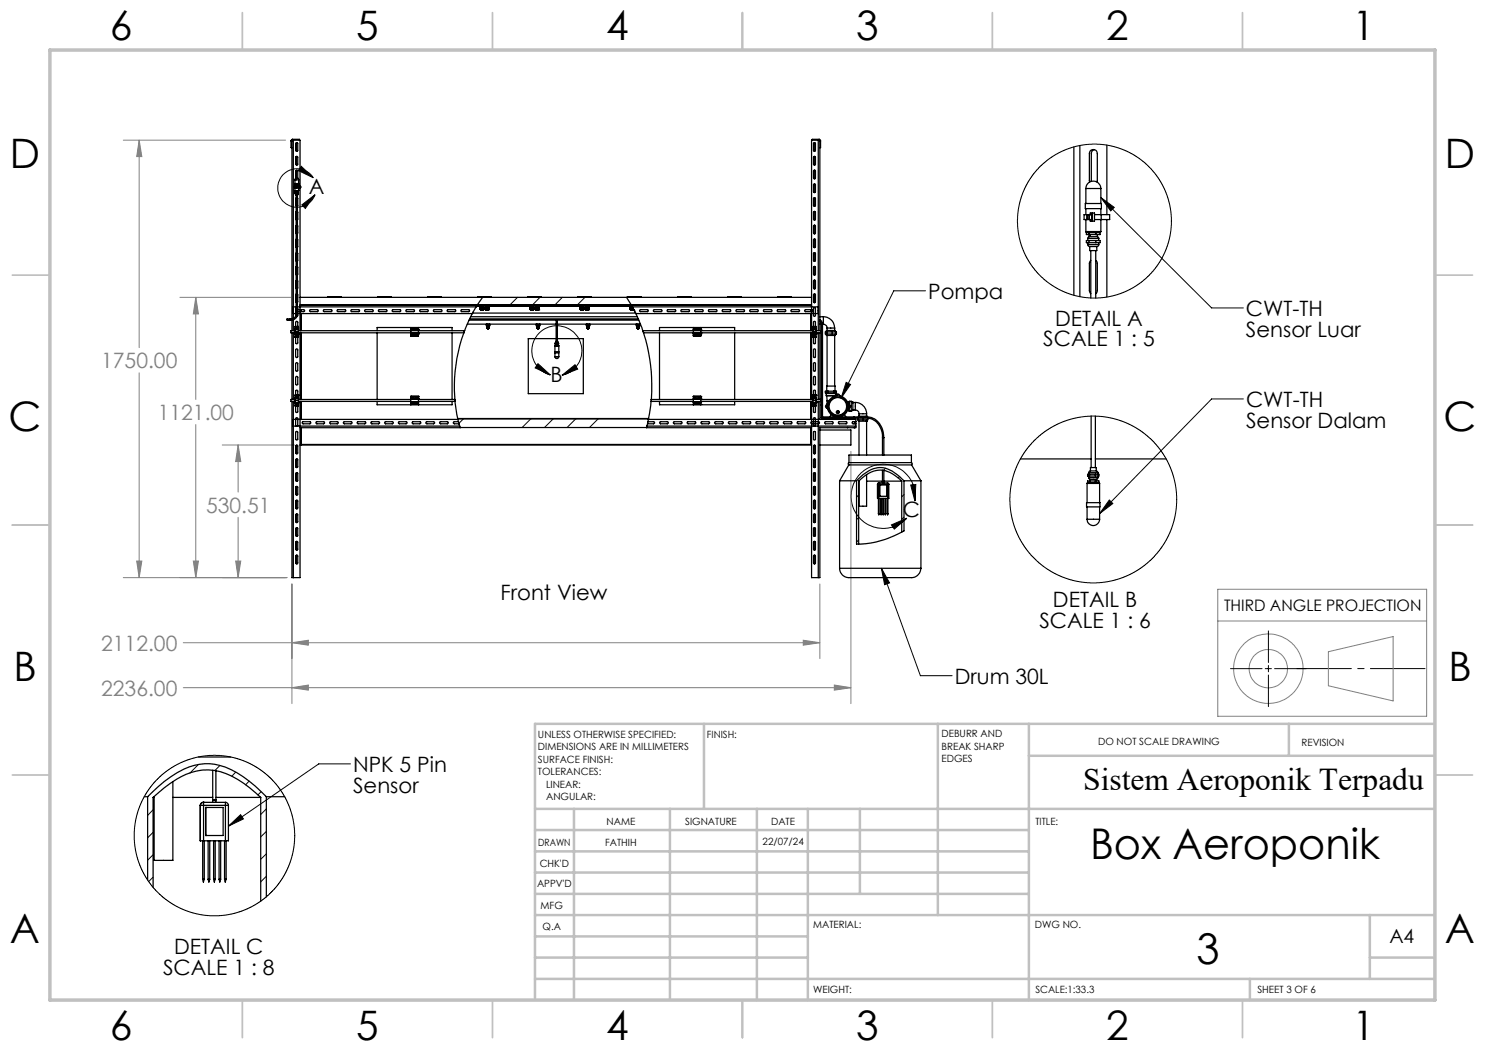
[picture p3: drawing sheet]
<svg xmlns="http://www.w3.org/2000/svg" width="297mm" height="210mm" viewBox="0 0 297 210" stroke-linecap="round" stroke-linejoin="round" font-family="sans-serif">
<g fill="none" stroke="#000" stroke-width=".2">
<path d="M60.3 33.3l2.4 2.3-3-1.5zM62.7 35.6a3.9 3.9 0 0 0-6-.7 3.9 3.9 0 0 0 .6 5.9 3.9 3.9 0 0 0 5.7-1.9M220.2 39.5l2.6 2-.7 .7zM220.2 39.5l22.1 22.1h6.4M60.4 41l2.6-2.1-1.9 2.8zM185.1 58.2h-6.3l-10.6 21.4M107.6 72.7l2.5 2.3-3.1-1.4zM110.1 75a5 5 0 0 1-2.8-7.8 5 5 0 0 1 8.3 .2 5 5 0 0 1-3.2 7.7M112.4 75.1l2.6-2.2 .5 .9zM169.2 76.5l.9 .4-1.9 2.7zM248.7 79.8h-6.4l-22.4 22.9M182.1 97l1.1-.1-.2 3.3z"/>
<path d="M176.3 113.7l7.8 21.4h6.3M176.3 113.7l1.6 2.9-1 .3zM178.3 105l3.1-1.4-2.5 2.2zM183 100.2a6.4 6.4 0 0 0-7.5-7.2 6.4 6.4 0 0 0-4.5 9.4 6.4 6.4 0 0 0 10.4 1.2M221.9 100l.7 .7-2.7 2zM246.1 133.7h6.3M253 133.7h1.3M253.7 126.2v6.3M253.7 133.1v1.3M253.7 135v6.3M254.9 133.7h6.3M70.1 152.8h-6.4l-18 12.4"/>
<path d="M45.7 165.2l2.4-2.3 .6 .9z"/>
</g>
<g fill="none" stroke="#808080" stroke-width=".2">
<path d="M24.7 28h32.4M27.8 28l.6 3.3h-1.1zM27.8 28v41.5M36 59.5h22.1M39.2 59.5l.5 3.3h-1zM39.2 59.5v20.4M27.8 74.6v40.9M39.2 84.9v30.6M44.4 89h14.5M47.6 89l.6 3.3h-1.1zM47.6 89v9.4M170.2 90.3v50.4"/>
<path d="M24.7 115.5h32.7M27.3 112.2h1.1l-.6 3.3zM38.7 112.2h1l-.5 3.3zM47.1 112.2h1.1l-.6 3.3zM47.6 103.5v12M58.4 116.8v23.9M164 116.8v14.9M243.6 117.9h41.7v25.4h-41.7zM36.7 137.5h133.5M36.7 128.5h127.3M58.4 137.5l3.3-.5v1zM58.4 128.5l3.3-.5v1z"/>
<path d="M160.7 128l3.3 .5-3.3 .5zM166.9 137l3.3 .5-3.3 .5zM243.6 124.2h41.7M265.7 130.3l12.9-3v12.9l-12.9-3z"/>
<circle cx="253.7" cy="133.7" r="3.8"/>
<circle cx="253.7" cy="133.7" r="6.9"/>
</g>
<path d="M285 133.7h-25.6" fill="none" stroke="#000" stroke-width=".2" stroke-dasharray="15.2 1.3 1.3 1.3" stroke-dashoffset="4.3"/>
<g fill="none" stroke="#c0c0c0" stroke-width=".35">
<path d="M48.5 2.5v7.5M98.5 2.5v7.5M148.5 2.5v7.5M198.5 2.5v7.5M248.5 2.5v7.5M2.5 55h7.5M287 55h7.5M2.5 105h7.5M287 105h7.5M2.5 155h7.5M287 155h7.5M48.5 200v7.5"/>
<path d="M98.5 200v7.5M148.5 200v7.5M198.5 200v7.5M248.5 200v7.5"/>
</g>
<g fill="none" stroke="#c0c0c0" stroke-width=".5">
<path d="M140.8 144.8v17M187.6 144.8v38.2M205.8 144.8v55.2M205.8 151.2h81.2M257.8 144.8v6.4M287 144.8h-180v55.2M107 161.8h180M107 178.8h98.8M107 174.5h98.8M107 170.3h98.8M107 166h98.8M114.8 161.8v38.2"/>
<path d="M134 161.8v38.2M151.4 161.8v38.2M161.6 161.8v38.2M172 161.8v17M107 195.8h180M107 191.5h54.6M107 187.3h54.6M107 183h180M250 195.8v4.2M274 191.5h13M274 183v12.8"/>
</g>
<path d="M10 10h277v190h-277z" fill="none" stroke="#c0c0c0" stroke-width=".7"/>
<g fill="#000">
<path d="M60.3 33.3l2.4 2.3-3-1.5zM60.4 41l2.6-2.1-1.9 2.8zM112.4 75.1l2.6-2.2 .5 .9zM107.6 72.7l2.5 2.3-3.1-1.4zM182.1 97l1.1-.1-.2 3.3zM178.3 105l3.1-1.4-2.5 2.2zM220.2 39.5l2.6 2-.7 .7zM221.9 100l.7 .7-2.7 2zM45.7 165.2l2.4-2.3 .6 .9z"/>
<path d="M169.2 76.5l.9 .4-1.9 2.7zM176.3 113.7l1.6 2.9-1 .3z"/>
</g>
<path d="M166.9 137l3.3 .5-3.3 .5zM58.4 137.5l3.3-.5v1zM58.4 128.5l3.3-.5v1zM160.7 128l3.3 .5-3.3 .5zM27.3 112.2h1.1l-.6 3.3zM27.8 28l.6 3.3h-1.1zM47.1 112.2h1.1l-.6 3.3zM47.6 89l.6 3.3h-1.1zM38.7 112.2h1l-.5 3.3zM39.2 59.5l.5 3.3h-1z" fill="#808080"/>
<g fill="none" stroke="#000" stroke-width=".2">
<path d="M103.5 59.5l-1.5 1.5M108 59.5l-1.5 1.5M112.5 59.5l-1.5 1.5M117 59.5l-1.5 1.5M92.7 83.8l-.9 .9M106.2 83.8l-1.8 1.7M110.6 83.8l-1.7 1.7M115.1 83.8l-1.7 1.7M119.6 83.8l-1.7 1.7M171.7 99l-.4 .4M177.1 93.7l-.4 .4M179.9 95.3l-.3 .3"/>
<path d="M180.8 98.9l-.5 .5M171.7 103.5l-.4 .4M171.7 108l-.4 .4M180.8 103.4l-.5 .4M39.7 152.9l-1.7 1.7M44 153.1l-1 1M47.1 154.4l-.7 .8M49.8 156.2l-.7 .8M52.2 158.4l-.6 .6M30.6 162l-1.1 1.1M30.6 166.5l-1.1 1.1M30.6 170.9l-1.1 1.1"/>
<path d="M30.6 175.4l-.9 .9M53.3 161.8l-1.2 1.1M53.3 166.3l-1.2 1.1M53.3 170.8l-1.2 1.1M53.3 175.3l-1.2 1.1"/>
<circle cx="218.9" cy="44.2" r="15.4"/>
<circle cx="218.7" cy="99.9" r="16.7"/>
<circle cx="42.9" cy="167.1" r="16.1"/>
</g>
<g fill="none" stroke="#000" stroke-width=".25">
<path d="M58.2 28.2v1.3h.2M58.2 28.2h.2M58.4 28.2v35.5M58.5 27.9l-.3 .3M58.5 27.9h1.4v.1M58.5 27.9v.1M58.7 28h-.3v.2M58.7 28v35.7M58.7 28h1.3v9.3M59 36l.1-.3 .2-.1 .4 .4M59 38.1h.1M59 36h.7"/>
<path d="M59 38.1h.7M59 36v.7M59 37v1.3h.7v-.1M59 38.6h.7v.1h-.7zM59 38.2h.1M59.1 38.8l.1 .1M59.1 38.8h.5M59.1 38.5h.5M59.1 38.5v.1M59.1 38.7v.1M59.1 37.3v.2M59.1 38.4v.1"/>
<path d="M59.1 38.2h.1M59.1 38.4h.4M59.1 38.3h.1M59.1 38.2v.2M59.1 38.6v.1M59.2 38.2h.3M59.2 38.9h.3M59.2 38.9v.2h.3M59.2 35.7l-.1-1.5 .2-.2 .2 .2v1.5M59.2 37.3v.2M59.2 37.3l.2-.1v.4l-.2-.1M59.2 37.5h.1"/>
<path d="M59.2 37.3h.1M59.2 39.6l-.1 .1 .1 1.5M59.2 28.6l.3 .1v1.4l-.1 .2-.3-.2zM59.2 31.3l.3 .1v1.5l-.1 .1-.3-.2zM59.2 39.1v23.8M59.3 37.3h-.4v.2h.4M59.3 37.3v.2M59.3 37.2v.4M59.4 37.3h.7v.2h-.7M59.4 34l-.2 .2v1.4M59.4 28.5l-.2 .2v1.4l.2 .2M59.4 31.3l-.2 .1v1.5l.2 .1"/>
<path d="M59.5 39.6v1.6M59.5 38.2v.1M59.5 38.6v.1M59.5 38.2h.2M59.5 38.9v24M59.5 38.4l.1 .1M59.5 38.3v.1M59.6 38.8l-.1 .1M59.6 38.5v.1M59.6 38.7v.1M59.7 38.1v.1M59.7 36.7h-.8v.3h.8"/>
<path d="M59.7 36v2.1M60 37.5v28.6M162.7 39.6h.4v1.5l-.2 .2-.2-.2zM162.7 36.9l.2-.1 .2 .1v1.5l-.2 .1-.2-.1zM162.8 34.1l.3 .1v1.4l-.2 .2-.2-.2zM162.8 28.6l.3 .1v1.4l-.2 .2-.2-.2zM162.8 31.3l.3 .1v1.5l-.2 .1-.2-.1zM162.9 39.5l-.1 .1v1.5l.1 .2M162.9 36.8l-.1 .1v1.5l.1 .1M162.9 34l-.1 .2v1.4l.1 .2M162.9 28.5l-.1 .2v1.4l.1 .2M162.9 31.3l-.1 .1v1.5l.1 .1"/>
<path d="M163.7 28h.2l.1 .2M163.7 28v38.1M163.7 28h-1.4v38.1M163.8 27.9l.3 .3M163.8 27.9h-1.3v.1M163.8 27.9v.1M164 28.2v37.9M164 28.2h.1M164.1 28.2v1.3h-.1M214.8 29.4v29.6M216 29.1v30.2M217.2 37.7a1.5 1.5 0 0 1 1.5-1.5 1.5 1.5 0 0 1 1.5 1.5"/>
<path d="M217.2 37.7h3M217.2 37.7v3M217.9 36.4v-5.7a.79 .79 0 0 1 .8-.8 .79 .79 0 0 1 .8 .8l-.1 5.7M218.9 29.9h-.1a.76 .76 0 0 0-.5 .8v5.6M220.2 37.7v3M221.4 29v13.9M59.2 58.8l-.1 .2 .1 1.5M59.2 56.1l-.1 .1 .1 1.5M59.2 53.3l-.1 .2 .1 1.5M59.2 50.6l-.1 .1 .1 1.5M59.2 47.8l-.1 .2 .1 1.5M59.2 45.1l-.1 .1 .1 1.5"/>
<path d="M59.2 42.3l-.1 .2 .1 1.5M59.5 58.8v1.7M59.5 56.1v1.6M59.5 53.3v1.7M59.5 50.6v1.6M59.5 47.8v1.7M59.5 45.1v1.6M59.5 42.3v1.7M59.5 59.5h.1M60 59.5h102.3M65.6 59.4l.1 .1M65.6 59.4h2.6"/>
<path d="M68.2 59.4v.1M75.6 59.4v.1M75.6 59.4h2.6M78.2 59.4v.1M85.6 59.4l.1 .1M85.6 59.4h2.6M88.2 59.4v.1M95.6 59.4v.1M95.6 59.4h2.6M96.5 59.5l-1 1.5M98.2 59.4v.1M105.6 59.4l.1 .1"/>
<path d="M105.6 59.4h2.6M108.2 59.4v.1M115.6 59.4v.1M115.6 59.4h2.7M118.3 59.4l-.1 .1M125.3 59.5l1 1.5M125.6 59.4l.1 .1M125.6 59.4h2.6M128.2 59.4v.1M135.6 59.4v.1M135.6 59.4h2.7M138.3 59.4l-.1 .1"/>
<path d="M145.6 59.4v.1M145.6 59.4h2.6M148.2 59.4v.1M155.6 59.4v.1M155.6 59.4h2.7M158.3 59.4l-.1 .1M162.7 47.9l.2-.1 .2 .1v1.5l-.2 .1-.2-.1zM162.7 45.1l.2-.1 .2 .1v1.5l-.2 .2-.2-.2zM162.7 59.5h.2v1M162.8 58.8l.3 .1v1.5l-.2 .1-.2-.1zM162.8 56l.3 .2v1.4l-.2 .2-.2-.2zM162.8 53.3l.3 .1v1.5l-.2 .1-.2-.1z"/>
<path d="M162.8 50.5l.3 .2v1.4l-.2 .2-.2-.2zM162.8 42.3l.3 .1v1.5l-.2 .1-.2-.1zM162.9 58.8l-.1 .1v.6M162.9 56l-.1 .2v1.4l.1 .2M162.9 53.3l-.1 .1v1.5l.1 .1M162.9 50.5l-.1 .2v1.4l.1 .2M162.9 47.8l-.1 .1v1.5l.1 .1M162.9 45l-.1 .1v1.5l.1 .2M162.9 42.3l-.1 .1v1.5l.1 .1M217.1 40.7h3.2v1h-3.2zM217.2 46.3l.1 .2h.5M217.2 46.3h3"/>
<path d="M217.2 41.7v1.2M217.2 43.9v2.4M217.3 46.5v.4h2.7v-.4M217.3 48.1h2.7v.4h-2.7zM217.3 42.9h-.5v1h.5M217.3 42.9v1M217.3 42.9h1v1h-1M217.6 48.9l.1 .3 .2 .1M217.6 48.9h2.1M217.6 47.7h2.1M217.6 47.7v.4M217.6 48.5v.4"/>
<path d="M217.6 42.9v1M217.8 46.5h1.4M217.8 46.5v.4M217.8 48.1v.4M217.9 47.3l-.3 .4M217.9 47.3h1.6M217.9 47.1h.1M217.9 42.9v1M217.9 46.9v.4M217.9 49.3h1.5M217.9 49.3v.8h1.5v-.8M218.1 42.9v-.3h.8v1.6h-.8v-.3"/>
<path d="M218.2 43.9h.1M218.2 42.9h.1M218.2 52.1l-.3 .6v5.4l.3 .6M218.2 50.1v9.5M218.4 42.6v1.6M218.9 42.9h1.3M218.9 43.9h1.3M219.1 52.1l.4 .6v5.4l-.4 .6M219.1 50.1v9.5M219.2 46.5h.8M219.2 46.5v.4M219.2 48.1v.4"/>
<path d="M219.5 47.3l.2 .4M219.5 46.9v.4M219.7 48.9l-.1 .3-.2 .1M219.7 47.7v.4M219.7 48.5v.4M220.2 46.3l-.2 .2M220.2 41.7v1.2M220.2 43.9v2.4M220.2 42.9h1.7v1h-1.7M220.2 42.9v1M221.4 43.9v15.5M57.5 64h.9"/>
<path d="M58 63.7l-.6 .1-.1 .1 .2 .1M58 64h-.5M58 63.7v.3M58 64h.4M58 63.7h.4M58.4 63.7v.3M58.4 64v2.1M58.4 66.6v13.3M58.7 62.7h.5M58.7 61.4h.5M58.7 64v2.1M58.7 66.6v13.3"/>
<path d="M59 79.9h-.8v.4h.8M59 66.1h-.8v.5h.8M59 66.8h.7M59 65.9h.7zM59 66.8h.1M59 65.3h.7M59 79.6v.1M59 79.6h.1M59 79h.1M59 65.3v1h.7v-1M59 66.4h.7v1h-.7zM59 79v.6"/>
<path d="M59 79.7v1.4M59 79.7h.7M59 79.6h.7M59 79h.7M59 65.9h.7M59 67.4h.7M59.1 79v-.8a.21 .21 0 0 1 .2-.2 .21 .21 0 0 1 .2 .2v.8M59.1 67.4v1.2l.2 .2 .2-.2v-1.2M59.1 65.3v-.8a.21 .21 0 0 1 .2-.2 .21 .21 0 0 1 .2 .2v.8M59.2 62.9l-.2 .6-.6 .2M59.2 62v.3M59.2 75.3l.3 .1v1.5l-.2 .1-.2-.2z"/>
<path d="M59.2 72.6l.3 .1v1.4l-.2 .2-.2-.2zM59.2 69.8l.3 .1v1.5l-.2 .1-.2-.2zM59.2 67.1h.3M59.2 61.6v1.6M59.2 62.9h.3M59.2 66.3v.1M59.4 66.3v.1M59.5 62.9l-.2 .6-.5 .4-.4 .1M59.5 61.9h1.2a.19 .19 0 0 1 .2 .2 .19 .19 0 0 1-.2 .2h-1.2M59.5 61.6v1.5l-.1 .2M59.5 61.4h35.7M59.7 66.8h.1"/>
<path d="M59.7 79.6v.1M59.7 79.6h.1M59.7 79h.1M59.7 79.9h22.5M59.7 66.6h22.5M59.7 66.1h22.5M59.7 79v.6M59.7 79.7v1.4M60 61.1h36M60 61h102.3M60 66.6v13.3M60.2 61v.1"/>
<path d="M60.2 61.9v.4M60.2 62.7v3.4M60.2 66.6v13.3M60.3 61v.1M61.9 62l1.6-.1 .2 .3-.2 .1h-1.4l-.2-.1zM62.5 61v.1M62.7 61v.1M64.7 62l1.6-.1 .1 .3-.1 .1h-1.5l-.1-.1zM66 61v.1M66 61h.1M66.1 61v.1M66.4 61v.1"/>
<path d="M66.6 61v.1M67 61v.1M67.2 61v.1M67.5 62l1.5-.1 .2 .3-.2 .1h-1.4l-.2-.1zM67.5 61v.1M67.6 61h.1M67.8 61v.1M70.2 62l1.6-.1 .1 .3-.1 .1h-1.5l-.1-.1zM73 62l1.5-.1 .2 .3-.2 .1h-1.4a.19 .19 0 0 1-.2-.1 .19 .19 0 0 1 .1-.2zM75.4 66.1v-.6h15v.6M75.4 66.6v13.3M75.7 62l1.6-.1 .1 .3-.1 .1h-1.5l-.1-.1z"/>
<path d="M76 61v.1M76.1 61v.1M76.4 61v.1M76.6 61v.1M76.9 61v.1M77.2 61v.1M77.5 61v.1M77.6 61.1h.1M77.7 61v.1M77.8 61v.1M77.9 61v.1M78.5 62l1.5-.1 .2 .3-1.6 .1-.2-.1z"/>
<path d="M81.2 62l1.6-.1 .1 .3-1.6 .1-.1-.1zM82.2 79.9h.1M82.2 79.6h.1M82.2 79.3h.1M82.2 66.1h.1M82.2 66.6h.1M82.2 65.9h.1M82.2 66.8h.1M82.2 65.5v.1M82.2 67.1v.1M82.2 66.8h1.5M82.2 79.6h1.5"/>
<path d="M82.2 65.9h1.5M82.2 66.6h1.5M82.2 66.1h1.5M82.2 65.5h1.5M82.2 67.1h1.5M82.2 65.5v1.7h1.5v-1.7M82.2 79.9h1.5M82.2 79.3h1.5M82.4 79.4l.1 .1zM83.7 79.9h.1M83.7 79.6h.1M83.7 79.3h.1"/>
<path d="M83.7 66.1h.1M83.7 66.6h.1M83.7 65.9h.1M83.7 66.8h.1M83.7 65.5v.1M83.7 67.1v.1M83.7 79.9h7.3M83.7 66.6h9.1M83.7 66.1h9.2M84 62l1.5-.1 .2 .3-1.6 .1-.2-.1zM86 61v.1M86 61l.1 .1"/>
<path d="M86.1 61v.1M86.4 61v.1M86.6 61v.1M86.7 62l1.6-.1 .1 .3-1.6 .1-.1-.1zM87 61v.1M87.2 61v.1M87.5 61v.1M87.6 61v.1M87.8 61l.1 .1M89.5 62l1.5-.1 .2 .3-1.6 .1-.2-.1zM90.4 66.6v13.3M91 79.9v.4"/>
<path d="M92.2 62l1.6-.1 .1 .3-1.6 .1-.1-.1zM92.8 66.6a32.2 32.2 0 0 0-1.8 13.3M92.9 66.1l-.1 .5M93.5 64.8h17.7M93.8 64h17.4v4.3M93.9 63.8h33.8M94.1 63.4h33.4M94.5 62.6h32.6M94.7 62.4l-1.8 3.7M95.2 61.4l-.8 1.3h-34.9M95.3 61.2h.7M95.4 61.1l-.2 .3"/>
<path d="M96 61l.1 .9M96 61l.1 .7 .1 .2-.1-.9M96.1 61v.9zM96.1 61.9h.1M96.1 61.9l.1 .1M96.2 61.9h1.2M96.2 62h.1M96.2 61.9v.1M96.4 62h.1M96.4 61.9v.1M96.4 61.9v-.9v.9h.2M96.5 62h.1"/>
<path d="M96.5 61.9v.1M96.6 61v.9M96.6 62h.1M96.6 61.1v.8M96.6 61.9v.1M96.9 61v.9h.3M97.2 61l-.1 .9M97.2 61.9v.1M97.2 62h.1M97.2 61v1M97.3 64.8v.3h.7v-.3M97.4 65.6l.1 .1"/>
<path d="M97.4 65.6h.1M97.4 65.1v.5M97.4 61.9l-.2 .1M97.4 64.8v.3M97.5 65.7h.2M97.5 61l-.1 .9h.2M97.5 65.7h.1M97.5 65.6l.1 .1M97.5 65.6h.1M97.6 62h.1M97.6 65.7h.1M97.6 65.6v.1"/>
<path d="M97.6 65.6h.1M97.6 61.9v.1M97.6 61v.9zM97.7 61l-.1 .9M97.7 65.7h.1M97.7 65.6v.1M97.7 65.6h.1M97.7 61.9v.1M97.8 65.6l-.1 .1M97.8 65.6h.1M97.8 61.9l-.1 .1M97.8 64.8v.3"/>
<path d="M97.8 61v.9zM97.8 65.1v.5M97.9 61l-.1 .9h-.4M97.9 61.1h8.1M97.9 61.2h8.1M106 61l.1 .9M106 61l.1 .9zM106 61l.2 .9M106.1 61.9h.1M106.1 61.9l.1 .1M106.1 61l.1 .9h-.1M106.2 61.9h1"/>
<path d="M106.2 62h.1M106.2 61.9v.1M106.3 62h.1M106.3 61.9v.1M106.4 62h.1M106.4 61v.9zM106.4 61.9v.1M106.5 62h.1M106.5 61.9v.1M106.6 61v.9h-.2M106.6 61.1v.8M106.6 61.9v.1"/>
<path d="M106.7 61.9l-.1 .1M106.9 61.9h.3M106.9 61.5l.1 .4M107 61l-.1 .9M107.2 61.9h.3M107.2 62h.1M107.2 61l-.1 .9M107.2 61.9v.1M107.2 61v.9M107.2 64.8v.3h.8v-.3M107.4 65.6l.1 .1M107.4 65.6h.1"/>
<path d="M107.4 64.8v.8M107.5 61.9l-.3 .1M107.5 61v.9h.1l.1-.9M107.5 65.7h.1M107.5 65.6l.1 .1M107.5 65.6h.1M107.6 65.6v.1M107.6 65.6h.1M107.6 61.9v.1M107.6 62h.1M107.6 61v.9M107.7 62h.1"/>
<path d="M107.7 65.7h.1M107.7 61l-.1 .9M107.7 61.9v.1M107.7 65.6v.1M107.7 65.6h.1M107.8 65.6l-.1 .1M107.8 65.6h.1M107.8 65.6l-.3 .1M107.8 61.9l.1-.9-.1 .9h-.3M107.8 64.8v.8M107.8 61.2h8.2M107.9 61.1h8.1"/>
<path d="M111 71.4a.38 .38 0 0 0 .4 .3 .38 .38 0 0 0 .4-.3M111 70.3h.8M111 70.6h.8M111 71.4h.8M111 69.2h.8M111 69.2v2.2M111 68.6h.7v.1h-.7zM111 69.1v-.1h.7v.1M111.1 68.9l.1 .1M111.1 68.5h.6M111.1 68.9h.6M111.1 68.5v.1"/>
<path d="M111.1 68.7v.2M111.2 69.1l-.2 .1M111.2 69.1h.3M111.2 69h.4M111.2 68.6v.1M111.2 69v.1M111.2 68.4l-.1 .1M111.2 68.4h.3M111.2 68.4v-.1h.3v.1M111.2 67.7h-5.5v11h11v-11h-5.2M111.3 64h.1M111.5 68.6v.1"/>
<path d="M111.5 69v.1M111.5 64.8h16.6M111.5 69.1h.2M111.5 68.4l.2 .1M111.6 69h.1M111.7 68.9l-.1 .1M111.7 68.5v.1M111.7 68.7v.2M111.7 69.1h.1M111.7 69.1l.1 .1M111.8 69.2v2.2M116 61l.1 .9"/>
<path d="M116.1 61v.9zM116.1 61.9h.1M116.1 61.9l.1 .1M116.1 61l.1 .9h-.1M116.2 61.9h1.2M116.2 62h.1M116.2 61.9v.1M116.3 61.9l-.1 .1M116.4 62h.1M116.4 61.9v.1M116.5 61.9l-.1-.9v.9h.2M116.5 62h.1"/>
<path d="M116.5 61.9v.1M116.6 61.1v.8M116.6 61v.9M116.6 62h.1M116.6 61.9v.1M116.9 61v.9h.3M117.2 62h.1M117.2 61l-.1 .9M117.2 61.9v.1M117.2 61v1M117.3 64.8v.3h.7v-.3M117.4 65.6l.1 .1"/>
<path d="M117.4 65.6h.1M117.4 65.1v.5M117.4 61.9l-.2 .1M117.4 64.8v.3M117.5 65.7h.2M117.5 61l-.1 .9h.2M117.5 65.7h.1M117.5 65.6l.1 .1M117.5 65.6h.1M117.6 62h.1M117.6 65.7h.1M117.6 65.6v.1"/>
<path d="M117.6 65.6h.1M117.6 61.9v.1M117.6 61l-.1 .9M117.7 62h.1M117.7 61l-.1 .9M117.7 61.9v.1M117.7 65.7h.1M117.7 65.6v.1M117.7 65.6h.1M117.8 65.6l-.1 .1M117.8 65.6h.1M117.8 61.9l-.1 .1"/>
<path d="M117.8 61.9l.1-.9-.1 .9h-.4M117.8 64.8v.3M117.8 65.1v.5M117.9 61.1h8.1M117.9 61.2h8.1M126 61l.1 .9M126.1 61.9h.1M126.1 61.9l.1 .1M126.1 61l.1 .9h-.1M126.1 61.9l-.1-.9 .2 .9M126.2 61.9h.6M126.2 62h.1"/>
<path d="M126.2 61.9v.1M126.3 62h.1M126.3 61.9v.1M126.4 61h.1M126.4 61.9h.2M126.4 62h.1M126.4 61.3l.1 .6zM126.4 61.2v.8M126.4 61.2l.2 .5v.3M126.5 62h.1M126.5 61.4l.3 .6M126.5 61.4h37.2"/>
<path d="M126.5 61.9v.1M126.6 61.7v.2M126.6 61v.1M126.6 62h.1M126.8 62l.4 .7h36.5M126.8 62l.1 .2M127 61v.1M127 62.5l1.6 3.6M127.2 61v.1M127.2 64.8v.3h.8v-.3M127.4 65.6l.1 .1M127.4 65.6h.1"/>
<path d="M127.4 64.8v.8M127.5 61v.1M127.5 65.7h.1M127.5 65.6l.1 .1M127.5 65.6h.1M127.6 65.6v.1M127.6 65.6h.1M127.6 61v.1M127.7 65.7h.1M127.7 65.6v.1M127.7 65.6h.1M127.8 65.6l-.1 .1"/>
<path d="M127.8 65.6h.1M127.8 64h-16.3v4.3M127.8 65.6l-.3 .1M127.8 64.8v.8M127.8 61.1h.1M127.8 61v.1M128 62l1.5-.1 .2 .3-.2 .1h-1.4a.19 .19 0 0 1-.2-.1 .19 .19 0 0 1 .1-.2zM128.7 66.6a34.3 34.3 0 0 1 1.5 13.3M128.7 66.6h10M130.2 79.9v.4M130.2 79.9h8.5M130.7 62l1.6-.1 .1 .3-.1 .1h-1.5l-.1-.1z"/>
<path d="M131.9 66.1v-.6h15v.6M131.9 66.6v13.3M133.5 62l1.5-.1 .2 .3-.2 .1h-1.4l-.2-.1zM136 61v.1M136.1 61v.1M136.2 62l1.6-.1 .1 .3-1.6 .1-.1-.1zM136.4 61v.1M136.6 61v.1M136.9 61v.1M137.2 61v.1M137.5 61v.1M137.6 61v.1"/>
<path d="M137.7 61v.1M137.8 61v.1M138.7 66.1h-10.1l.1 .5M138.7 66.1h.1M138.7 66.6h.1M138.7 65.9h.1M138.7 66.8h.1M138.7 65.5v.1M138.7 67.1v.1M138.7 79.9h.1M138.7 79.6h.1M138.7 79.3h.1"/>
<path d="M138.7 66.8h1.5M138.7 79.6h1.5M138.7 65.9h1.5M138.7 66.6h1.5M138.7 65.5v1.7h1.5v-1.7M138.7 66.1h1.5M138.7 65.5h1.5M138.7 67.1h1.5M138.7 79.9h1.5M138.7 79.3h1.5M139 62l1.5-.1 .2 .3-1.6 .1-.2-.1zM139.8 79.4l.1 .1z"/>
<path d="M140.2 66.1h.1M140.2 66.6h.1M140.2 65.9h.1M140.2 66.8h.1M140.2 65.5v.1M140.2 67.1v.1M140.2 79.9h.1M140.2 79.6h.1M140.2 79.3h.1M140.2 79.9h22.4M140.2 66.6h22.4M140.2 66.1h22.4"/>
<path d="M141.7 62l1.6-.1 .1 .3-1.6 .1-.1-.1zM144.5 62l1.5-.1 .2 .3-1.6 .1-.2-.1zM145.9 61h.1M146 61.1h.1M146.1 61l.1 .1M146.4 61v.1M146.6 61v.1M146.9 61v.1M146.9 66.6v13.3M147.2 61v.1M147.2 62l1.6-.1 .1 .3-1.6 .1-.1-.1zM147.5 61v.1"/>
<path d="M147.7 61l-.1 .1M147.9 61l-.1 .1M150 62l1.5-.1 .2 .3-1.6 .1-.2-.1zM152.7 62l1.6-.1 .1 .3-1.6 .1zM155.5 62h1.6a.19 .19 0 0 1 .1 .2 .19 .19 0 0 1-.2 .1h-1.5zM156 61v.1M156.1 61v.1M156.4 61v.1M156.6 61v.1M157 61v.1M157.2 61v.1M157.5 61v.1"/>
<path d="M157.6 61v.1M157.7 61v.1M157.8 61v.1M158.3 62h1.5a.19 .19 0 0 1 .1 .2 .19 .19 0 0 1-.2 .1h-1.4l-.1-.1zM159.7 61v.1M159.8 61v.1M161 62h1.6a.19 .19 0 0 1 .1 .2 .19 .19 0 0 1-.2 .1h-1.5zM162 61v.1M162.2 61v.1M162.2 61.9v.4M162.2 62.7v3.4M162.2 66.6v13.3"/>
<path d="M162.3 61.1h-36l.2 .3M162.3 66.6v13.3M162.6 79.6v.1M162.6 79.6h.1M162.6 79h.1M162.6 65.9h.1M162.6 66.8h.6M162.6 66.8h.1M162.6 67.4h.6M162.6 67.4v-1h.6v1M162.6 65.9v-.6h.6v.6M162.6 65.9v.4h.6v-.4"/>
<path d="M162.6 79v.6M162.6 79.7v1.4M162.6 79.7h.6M162.6 79.6h.6M162.6 79h.6M162.6 65.9h.6M162.6 65.3h.6M162.7 79v-.8l.1-.2 .3 .2v.8M162.7 67.4v1.2l.2 .2 .2-.2v-1.2M162.7 65.3v-.9l.1-.1 .3 .1v.9M162.7 75.3h.2l.2 .1v1.5l-.2 .1-.2-.1zM162.7 72.6l.2-.1 .2 .2v1.4l-.2 .2-.2-.2z"/>
<path d="M162.7 69.8h.2l.2 .1v1.5l-.2 .1-.2-.1zM162.8 67.1h.2M162.8 61.6l.3 .1v1.4a.19 .19 0 0 1-.2 .2 .19 .19 0 0 1-.2-.2zM162.8 66.3v.1M162.9 60.5h.1M163 66.3v.1M163.2 79.9h1v.4h-1M163.2 66.1h1v.5h-1M163.2 79.6v.1M163.2 79.6h.1M163.2 79h.1M163.2 65.9h.1"/>
<path d="M163.2 66.8h.1M163.2 79v.6M163.2 79.7v1.4M163.7 66.6v13.3M164 64.2l.3 .7M164 63.9l.3 .3 .2 .7M164 64.8h.3M164 63.4h.7M164 66.6v13.3M164.3 64.9h.2M164.3 64.9v16.1M164.5 64.9v16.1"/>
<path d="M164.5 64.8h.2M164.7 64.8l.2 .1a.76 .76 0 0 1 .5 .7M164.7 63.4a2.28 2.28 0 0 1 2.2 2.2M164.7 63.4v1.4M165.1 66.4h2.2v.4h-2.2zM165.1 78.2h2.2v.4h-2.2zM165.2 78.7l.1 .4M165.2 78.7h1.9M165.2 78.6v.1M165.3 79.2l.1 1M165.3 66.4v-.3h1.7v.3M165.3 66.8v.3h1.7v-.3"/>
<path d="M165.3 79.1h1.8M165.3 79.2h1.7M165.3 79.1v.1M165.3 78.2v-1h1.7v1M165.3 66.4v.4M165.4 65.6h1.5M165.4 65.6v.5M165.4 67.1v10.1M165.6 78.2v.4M166.5 66.4v.4M166.7 78.2v.4M166.9 65.6v.5"/>
<path d="M166.9 67.1v10.1M167 79.2a2.91 2.91 0 0 0-1.6 1.7 .45 .45 0 0 0-.3 .5 .45 .45 0 0 0 .4 .4l.3 .5a1.94 1.94 0 0 0 1.1 1M167 79.2h.1a.48 .48 0 0 1 .5-.4 .48 .48 0 0 1 .4 .4 2.67 2.67 0 0 1 1.8 1.7 .45 .45 0 0 1 .2 .5 .45 .45 0 0 1-.4 .4l-.2 .5a1.94 1.94 0 0 1-1.2 1M167 79.2v.1M167.1 79.1l-.1 .1M167.1 78.7v.4M167.1 78.6v.1M58.4 80.3v35.2h.3M58.7 80.3v35.2M58.7 83.9h32.9M58.7 85.2h33.2M59 80.5h.1"/>
<path d="M59 80.5v.1M59 81.1v.1M59 80.1h.7M59 80.5h.7M59 81.1h.7M59.1 81.2v1.1l.2 .2 .2-.1v-1.2M59.2 97.3l.3 .1v1.5l-.1 .1-.3-.2zM59.2 94.6l.3 .1v1.4l-.1 .2-.3-.2zM59.2 91.8l.3 .1v1.5l-.1 .1-.3-.2zM59.2 89.1l.3 .1v1.4l-.1 .2-.3-.2zM59.2 86.3l.3 .1v1.5l-.1 .1-.3-.2zM59.2 83.6l.3 .1v1.5l-.1 .1-.3-.2z"/>
<path d="M59.2 80.8h.3M59.2 80.1h.1M59.4 97.3l-.2 .1v1.5l.2 .1M59.4 94.5l-.2 .2v1.4l.2 .2M59.4 91.8l-.2 .1v1.5l.2 .1M59.4 89l-.2 .2v1.4l.2 .2M59.4 80.1h.1M59.7 80.5h.1M59.7 80.5v.1M59.7 81.1v.1M59.7 80.3h22.5M60 89h102.3"/>
<path d="M60 80.3v35.2h-1.3M60.2 88.9v.1M60.2 80.3v3.6M60.2 85.5v3.4M60.2 88.9h102.1M60.5 84.4l1.5-.1 .2 .3-.2 .2h-1.4l-.2-.2zM63.3 84.3h1.5l.1 .3-.2 .2h-1.3l-.2-.2zM66 84.4h1.6a.22 .22 0 0 1 .1 .2 .22 .22 0 0 1-.2 .2h-1.4l-.2-.2zM68.8 84.4h1.5a.22 .22 0 0 1 .1 .2 .22 .22 0 0 1-.2 .2h-1.3l-.2-.2zM71.5 84.4h1.6a.22 .22 0 0 1 .1 .2 .22 .22 0 0 1-.2 .2h-1.4l-.2-.2zM74.3 84.4h1.5a.22 .22 0 0 1 .1 .2 .22 .22 0 0 1-.2 .2h-1.3l-.2-.2zM75.4 80.3v.7h15v-.7"/>
<path d="M77 84.3l1.6 .1a.22 .22 0 0 1 .1 .2 .22 .22 0 0 1-.2 .2h-1.4l-.2-.2zM79.7 84.4l.1-.1 1.6 .1a.22 .22 0 0 1 0 .2 .22 .22 0 0 1-.2 .2h-1.3l-.2-.1zM82.2 80.4h.1M82.2 80.5v.1M82.2 80.9h.1M82.2 80.5h1.5M82.2 80.4h1.5M82.2 80.9h1.5M82.2 81v-1.7h1.5v1.7M82.4 80.6l.1 .1zM82.5 84.4h1.6a.22 .22 0 0 1 .1 .2 .22 .22 0 0 1-.2 .2h-1.4l-.2-.2zM83.7 80.4h.1"/>
<path d="M83.7 80.5v.1M83.7 80.9h.1M83.7 80.3h7.3M85.2 84.5l.1-.2 1.5 .1a.2 .2 0 0 1 .1 .2 .2 .2 0 0 1-.2 .2h-1.3zM88 84.4l1.5-.1 .2 .3-.2 .2h-1.4a.22 .22 0 0 1-.2-.2 .22 .22 0 0 1 .1-.2zM91 80.3l.6 3.6M91.5 83.8h38.2M91.5 83.7h38.2M91.6 83.9l.1 .4M91.7 84.3l-1 .1a.22 .22 0 0 0 0 .2 .22 .22 0 0 0 .2 .2h.9l.1 .4M91.7 84.3l.1 .4M91.9 85.2l.1 .3h-32"/>
<path d="M92 85.5h37.3M129.4 85.2l-.1 .3h33M129.4 85.2h41.8M129.5 84.8l-.1 .4M129.6 84.3l1.2 .1a.22 .22 0 0 1 .1 .2 .22 .22 0 0 1-.2 .2h-1.2M129.6 84.3l-.1 .4M129.7 83.9h41.5v1.3M129.7 83.9l-.1 .4M130.2 80.3l-.5 3.6M130.2 80.3h8.5M131.9 80.3v.7h15v-.7M131.9 84.4l.1-.1 1.6 .1a.22 .22 0 0 1 .1 .2 .22 .22 0 0 1-.2 .2h-1.4l-.2-.1z"/>
<path d="M134.8 84.4h1.5a.22 .22 0 0 1 .1 .2 .22 .22 0 0 1-.2 .2h-1.3l-.2-.2zM137.5 84.4h1.6a.22 .22 0 0 1 .1 .2 .22 .22 0 0 1-.2 .2h-1.4l-.2-.2zM138.7 80.4h.1M138.7 80.5v.1M138.7 80.9h.1M138.7 80.5h1.5M138.7 81v-1.7h1.5v1.7M138.7 80.4h1.5M138.7 80.9h1.5M139.8 80.6l.1 .2zM140.2 80.4h.1M140.2 80.5v.1"/>
<path d="M140.2 80.9h.1M140.2 80.3h22.4M140.3 84.4h1.6a.22 .22 0 0 1 0 .2 .22 .22 0 0 1-.2 .2h-1.3l-.2-.2zM142.9 84.4l.2-.1 1.5 .1a.2 .2 0 0 1 .1 .2 .2 .2 0 0 1-.2 .2h-1.4l-.2-.2zM145.7 84.4l1.6-.1 .1 .3-.2 .2h-1.3a.22 .22 0 0 1-.2-.2 .22 .22 0 0 1 0-.2zM148.5 84.4l1.5-.1 .2 .3-.2 .2h-1.4a.22 .22 0 0 1-.2-.2 .22 .22 0 0 1 .1-.2zM151.2 84.4l1.6-.1 .1 .3-.2 .2h-1.3a.22 .22 0 0 1-.2-.2 .22 .22 0 0 1 0-.2zM154 84.4l1.5-.1 .2 .3-.2 .2h-1.4a.22 .22 0 0 1-.2-.2 .22 .22 0 0 1 .1-.2zM156.7 84.4l1.6-.1 .1 .3-.2 .2h-1.3a.22 .22 0 0 1-.2-.2 .22 .22 0 0 1 0-.2zM159.5 84.4l1.5-.1 .2 .3-.2 .2h-1.4a.22 .22 0 0 1-.2-.2 .22 .22 0 0 1 .1-.2zM162.2 80.3v3.6M162.2 85.5v3.4"/>
<path d="M162.2 84.4l1.6-.1 .1 .2-.2 .3h-1.3a.22 .22 0 0 1-.2-.2 .22 .22 0 0 1 0-.2zM162.3 80.3v35.2h1.4M162.6 80.5h.1M162.6 80.5v.1M162.6 81.1v.1M162.6 80.1h.6M162.6 80.5h.6M162.6 81.1h.6M162.7 97.4l.1-.1 .3 .1v1.5l-.2 .1-.2-.1zM162.7 81.2v1.2l.1 .1 .3-.1v-1.2M162.8 94.6l.3 .1v1.4l-.2 .2-.2-.2zM162.8 91.8l.3 .1v1.5l-.2 .1-.2-.1z"/>
<path d="M162.8 89.1l.3 .1v1.4l-.2 .2-.2-.2zM162.8 86.3l.3 .1v1.5l-.2 .1-.2-.1zM162.8 83.6l.3 .1v1.5l-.2 .1-.2-.1zM162.8 80.8h.2M162.8 80.1h.1M162.9 97.3l-.1 .1v1.5l.1 .1M162.9 94.5l-.1 .2v1.4l.1 .2M162.9 91.8l-.1 .1v1.5l.1 .1M162.9 89l-.1 .2v1.4l.1 .2M163 80.1h.1M163.2 80.5h.1M163.2 80.5v.1"/>
<path d="M163.2 81.1v.1M163.7 80.3v35.2M164 86h6.2v3h-6.2M164 80.3v3.6M164.3 81v2.5M164.3 81h.2M164.5 81v2.4M165 84.4l1.5-.1 .2 .3-.2 .2h-1.4l-.2-.2zM165.1 83.8h5M165.1 83.8v.1M165.4 80.2v.5h.2M165.4 80.2h.4"/>
<path d="M165.8 83.7l-.7 .1M165.8 83.7v.2M165.8 83.7h3.6M165.9 83.6l-.1 .1M166.2 82.9l-.2 .5M166.7 83.6l-.1 .1M166.8 83.6l-.1 .1M166.9 83.4h-2.3a.21 .21 0 0 0-.3 0 .21 .21 0 0 0 0 .3 .21 .21 0 0 0 .3-.1h2.3M166.9 83.4v.2M166.9 83.4h1.2M166.9 83.6h1.2M166.9 83.3h.1"/>
<path d="M166.9 83.3v.1M167 83.3l.2 .1M167 83.3l-.1 .1M167.3 83.6l.2 .1 .3-.1M167.5 83.4v-.1l.2 .1M167.7 84.4l1.6-.1 .1 .3-.2 .2h-1.3l-.2-.2zM167.9 96.2h3.4M167.9 96.2v17.5M168.1 83.6h2.7M168.1 83.4h2.7M168.1 83.4v.2M168.1 83.3l-.1 .1"/>
<path d="M168.2 83.4l-.1-.3a1.91 1.91 0 0 1-2.4-2.3 1.91 1.91 0 0 1 3.1-1 1.91 1.91 0 0 1-.5 3.2l-.2 .1 .1 .3M168.3 83.6l.1 .1M168.4 83.6l.1 .1M168.9 82.9l.3 .5M169.3 83.6v.1M169.4 83.7l.7 .1M169.4 83.7v.2M169.5 80.5h.1M169.5 85.5h.1M169.5 82h.1M169.6 81.9v.2h.3M169.6 80.6h.1"/>
<path d="M169.8 93h12.5M169.8 93l-1.9 3.2M169.8 92.5l-.1 .2 .1 .3M169.8 92.5h12.5M169.8 92.5v-1.5h12.5v1.5M169.9 80.4h-.3v.2M169.9 82.2h.4M169.9 81v-.8h.4v2.1h-.4v-.7M170 81.2h.3M170.1 83.8v.1M170.3 80.4h.3v1.7h-.3M170.6 82h.5"/>
<path d="M170.6 80.5h.5M170.8 83.4v.2M170.8 83.4h2.7M170.8 83.6h2.7M170.9 85.5h.1M171 84.3v.5M171.1 82l.4 .2 .3 .6M171.1 80.5a2.28 2.28 0 0 1 2.2 2.3M171.1 80.5v1.5M171.2 84.3h-.6l-.2 .2 .2 .3h.6M171.2 85.2v.3h-7.2v30h-.3M171.3 96.2a6.9 6.9 0 0 1 4.9-2.7 7.2 7.2 0 0 1 4.6 2.7"/>
<path d="M171.3 96.2v12.6a18.4 18.4 0 0 0 9.5-2.6v-10M171.6 83.6v.4h2v-.4M171.6 83.6v.4M171.7 83.4v-.2h1.7v.2M171.7 84v.2h1.7v-.2M171.7 96.2a5.6 5.6 0 0 1 5.4-2.1l1.4 .7 1.8 1.4M171.7 96.2h.1M171.7 96.2v12.6M171.8 82.8h1.5M171.8 82.8v.4M171.8 84.2v6.8M172.6 83.6v.4"/>
<path d="M173.3 96.2h3.2M173.3 95v6.2h-1.5v-5M173.3 82.8v.4M173.3 84.2v6.8M173.5 83.6a3.5 3.5 0 0 1 3 3.9M173.5 83.4a3.8 3.8 0 0 1 3.3 4.1M173.5 83.4v.2M175.5 96.9h.3M175.5 99.7h.3M175.5 96.9h.1M175.5 99.7h.1M175.5 96.9v2.8"/>
<path d="M175.7 99.7v3.1M175.8 96.6v.3M175.8 96.6l-.3 .3M175.8 96.6h.1M175.8 96.9v2.8M175.8 96.9h1.7M175.8 96.6h1.7M175.8 99.7h1.7M175.8 99.7v3.1M175.9 99.3h.1M175.9 97h.1M175.9 97h1.4v2.3h-1.4"/>
<path d="M175.9 97v2.3M176.1 99.7v3.1M176.2 99.7v3.1M176.5 96.4h.3zM176.5 87.5h.3M176.5 87.5v3.5M176.5 94v2.6M176.6 99.7v3.1M176.7 99.7v3.1M176.8 96.2h3.5M176.8 87.5v3.5M176.8 94.1v2.5"/>
<path d="M177 99.7v3.1M177.1 99.7v3.1M177.4 99.7v3.1M177.5 96.6v.3M177.5 96.9h.3M177.5 96.6l.3 .3M177.5 96.9v2.8M177.6 99.7v3.1M177.8 96.9v2.8h-.3M180.3 96.2v10.2M180.8 96.2h3.4M182.3 92.5a.25 .25 0 0 1 .2 .2 .25 .25 0 0 1-.2 .3"/>
<path d="M182.3 93l1.9 3.2M184.2 96.2v17.5M204.1 91.8h14.1M217.4 96.7h2.5M217.4 96.7v3.8M217.5 96.5v-.3h2.3v.3M217.5 94.9h2.3v.3h-2.3zM217.7 95.5l.3 .4M217.7 95.5h1.9M217.7 94.5h1.9M217.7 94.5v.4M217.7 95.2v.3"/>
<path d="M217.9 96.5h-.4l-.1 .2M217.9 96.5h.1M217.9 96.5h1.2M217.9 94.9v.3M217.9 96.2v.3M218 95.9h1.3M218 95.9v.3M218.1 94.2l-.4 .3M218.1 94.2h1.2M218.1 94.2v-.7h1.2v.7M218.2 83.2v10.3M219.1 96.5h.7"/>
<path d="M219.1 83.2v10.3M219.1 94.9v.3M219.1 96.2v.3M219.1 91.8h14.1M219.3 94.2l.3 .3M219.3 95.9v.3M219.6 95.5l-.3 .4M219.6 94.5v.4M219.6 95.2v.3M219.8 96.5l.1 .2M219.9 96.7v3.8M59.2 111l.3 .2v1.5a.22 .22 0 0 1-.2 .1 .22 .22 0 0 1-.2-.2z"/>
<path d="M59.2 108.3l.3 .1v1.6a.22 .22 0 0 1-.2 0 .22 .22 0 0 1-.2-.2zM59.2 105.6h.3v1.6a.22 .22 0 0 1-.2 .1 .22 .22 0 0 1-.2-.2zM59.2 102.8l.3 .1v1.5a.22 .22 0 0 1-.2 .1 .22 .22 0 0 1-.2-.2zM59.2 100.1h.3v1.6a.22 .22 0 0 1-.2 .1 .22 .22 0 0 1-.2-.2zM59.4 111l-.2 .2v1.4l.2 .2M59.4 108.3l-.2 .1v1.5l.2 .1M59.4 105.5l-.2 .1v1.5l.2 .2M59.4 102.8l-.2 .1v1.5l.2 .1M59.4 100l-.2 .1v1.5l.2 .2M162.7 105.6l.2-.1 .2 .1v1.5l-.2 .2-.2-.2zM162.7 102.9l.2-.1 .2 .1v1.5l-.2 .1-.2-.1zM162.7 100.1l.1-.1 .3 .1v1.5l-.2 .2-.2-.2z"/>
<path d="M162.8 111l.3 .2v1.4l-.2 .2-.2-.2zM162.8 108.3l.3 .1v1.5l-.2 .1-.2-.1zM162.9 111l-.1 .2v1.4l.1 .2M162.9 108.3l-.1 .1v1.5l.1 .1M162.9 105.5l-.1 .1v1.5l.1 .2M162.9 102.8l-.1 .1v1.5l.1 .1M162.9 100l-.1 .1v1.5l.1 .2M167.9 113.7a2.19 2.19 0 0 0 2.8 1.8h10.6a2.28 2.28 0 0 0 2.8-1.5l.1-.3M167.9 113.7h16.3M175.7 102.8h.1M175.7 102.8l.1 .2v-.2M176.1 102.8h.1"/>
<path d="M176.1 102.8l.1 .2v-.2M176.6 102.8h.1M176.6 102.8v.2l.1-.2M177 102.8h.1M177 102.8l.1 .2v-.2M177.4 102.8h.2M177.4 102.8l.1 .2 .1-.2M217.3 100.5h2.7v.9h-2.7zM217.4 103.8a1.25 1.25 0 0 0 1.3 1.3 1.25 1.25 0 0 0 1.2-1.3M217.4 103.8h2.5M217.4 101.4v2.4M219.9 101.4v2.4"/>
<path d="M28.9 159.3h.6M29.5 159.3a22 22 0 0 1 9.4-6.2 10.7 10.7 0 0 1 8.5 1.4 28.8 28.8 0 0 1 5.9 4.8M29.5 159.3v16.7M30.6 159.5a18.1 18.1 0 0 1 9.8-5.5 13.3 13.3 0 0 1 9.6 3.6l2.1 1.9M30.6 159.5h.2M30.6 159.5v18M34.6 159.5h7.9M34.6 156.3v15.8h-3.8v-12.8M39.7 151.4h6.4M42.5 160h.7zM42.5 154v6.5M43.2 159.5h8.9"/>
<path d="M43.2 154.2v6.3M52.1 159.5v20.7M53.3 159.3h3.6M53.3 159.3v20.1M40 161.1h.1M40 161.1l.1 7.1M40.1 161.1h.6M40.1 168.2h.6M40.1 161.1v7.1M40.5 175.9h.4M40.5 175.9l.2 .5 .2-.5M40.5 168.2v7.7"/>
<path d="M40.7 160.5v.6M40.7 160.5a.6 .6 0 0 0-.6 .6M40.7 160.5h.1M40.7 160.5a.67 .67 0 0 0-.7 .6M40.7 160.5h4.3M40.7 161.1v7.1M40.7 161.1h4.4M40.7 168.2h4.4M40.9 168.2v7.7M41.1 167.1h.1M41.1 161.5h.1M41.1 161.5h3.5v5.6h-3.5"/>
<path d="M41.1 161.5v5.6M41.6 175.9h.3M41.6 168.2v7.7M41.6 175.9l.2 .5 .1-.5M41.9 168.2v7.7M42.7 175.9h.3M42.7 168.2v7.7M42.7 175.9l.2 .5 .1-.5M43 168.2v7.7M43.8 175.9h.3M43.8 175.9l.2 .5 .1-.5M43.8 168.2v7.7"/>
<path d="M44.1 168.2v7.7M44.9 175.9h.3M44.9 168.2v7.7M44.9 175.9l.1 .5 .2-.5M45 160.5l.1 .6M45 160.5a.6 .6 0 0 1 .7 .6M45.1 161.1h.6M45.1 161.1v7.1M45.2 168.2v7.7M45.7 161.1v7.1h-.6"/>
<circle cx="59.3" cy="79.3" r=".14"/>
<circle cx="59.3" cy="65.6" r=".14"/>
<circle cx="59.3" cy="67.1" r=".14"/>
<circle cx="82.5" cy="67" r=".08"/>
<circle cx="82.5" cy="65.8" r=".08"/>
<circle cx="83.4" cy="79.5" r=".08"/>
<circle cx="83.4" cy="67" r=".08"/>
<circle cx="83.4" cy="65.8" r=".08"/>
<circle cx="139" cy="79.5" r=".08"/>
<circle cx="139" cy="67" r=".08"/>
<circle cx="139" cy="65.8" r=".08"/>
<circle cx="139.9" cy="67" r=".08"/>
<circle cx="139.9" cy="65.8" r=".08"/>
<circle cx="162.9" cy="67.1" r=".14"/>
<circle cx="162.9" cy="79.3" r=".14"/>
<circle cx="162.9" cy="65.6" r=".14"/>
<circle cx="167.6" cy="79" r=".1"/>
<circle cx="59.3" cy="80.9" r=".15"/>
<circle cx="83.4" cy="80.7" r=".08"/>
<circle cx="139" cy="80.7" r=".08"/>
<circle cx="162.9" cy="80.9" r=".15"/>
<circle cx="165.5" cy="81.3" r=".09"/>
<circle cx="167.6" cy="82.4" r=".29"/>
<circle cx="167.6" cy="81.3" r="1.76"/>
<circle cx="167.6" cy="82.4" r=".17"/>
<circle cx="169.7" cy="81.3" r=".1"/>
</g>
<g font-size="8.5">
<text x="218" y="171.8">Box Aeroponik</text>
<text x="239.3" y="192.7">3</text>
</g>
<g font-size="8.1">
<text x="22" y="8">6</text>
<text x="71.2" y="8">5</text>
<text x="121.2" y="8">4</text>
<text x="171.3" y="8">3</text>
<text x="221.3" y="8">2</text>
<text x="270.5" y="8">1</text>
<text x="2" y="33.6">D</text>
<text x="289" y="33.6">D</text>
<text x="1.7" y="86.1">C</text>
<text x="288.7" y="86.1">C</text>
<text x="2.7" y="136.1">B</text>
<text x="289.7" y="136.1">B</text>
<text x="2" y="188.6">A</text>
<text x="289" y="188.6">A</text>
<text x="22" y="208">6</text>
<text x="71.2" y="208">5</text>
<text x="121.2" y="208">4</text>
<text x="171.3" y="208">3</text>
<text x="221.3" y="208">2</text>
<text x="270.5" y="208">1</text>
</g>
<text font-size="6.3" x="216.7" y="158.1">Sistem Aeroponik Terpadu</text>
<g font-size="4.2">
<text x="61.8" y="38.8">A</text>
<text x="185.7" y="59.8">Pompa</text>
<text x="211" y="65.1">DETAIL A</text>
<text x="249.2" y="63.2">CWT-TH</text>
<text x="208.7" y="69.3">SCALE 1 : 5</text>
<text x="249.2" y="67.4">Sensor Luar</text>
<text x="110.1" y="76.4">B</text>
<text x="249.2" y="81.4">CWT-TH</text>
<text x="249.2" y="85.5">Sensor Dalam</text>
<text x="180.6" y="103.5">C</text>
<text x="100.1" y="120">Front View</text>
<text x="207.9" y="125.6">SCALE 1 : 6</text>
<text x="210.6" y="121.4">DETAIL B</text>
<text x="191" y="136.8">Drum 30L</text>
<text x="70.6" y="154.3">NPK 5 Pin</text>
<text x="70.6" y="158.5">Sensor</text>
<text x="34.8" y="190.9">DETAIL C</text>
<text x="32.6" y="195.1">SCALE 1 : 8</text>
</g>
<g font-size="4.2" fill="#808080">
<text x="20.2" y="73.6">1750.00</text>
<text x="31.6" y="84">1121.00</text>
<text x="41.2" y="102.5">530.51</text>
<text x="20.2" y="130.1">2112.00</text>
<text x="20.2" y="139.1">2236.00</text>
</g>
<text font-size="3.9" x="277.9" y="188.5">A4</text>
<text font-size="3.2" x="244.8" y="122.2">THIRD ANGLE PROJECTION</text>
<g font-size="2">
<text x="107.6" y="147.6">UNLESS OTHERWISE SPECIFIED:</text>
<text x="141.4" y="147.6">FINISH:</text>
<text x="188.3" y="147.5">DEBURR AND</text>
<text x="188.3" y="150">BREAK SHARP</text>
<text x="219.6" y="149">DO NOT SCALE DRAWING</text>
<text x="260.3" y="149.2">REVISION</text>
<text x="107.6" y="150.1">DIMENSIONS ARE IN MILLIMETERS</text>
<text x="107.6" y="152.6">SURFACE FINISH:</text>
<text x="107.6" y="155.1">TOLERANCES:</text>
<text x="188.3" y="152.5">EDGES</text>
<text x="109.2" y="157.6">LINEAR:</text>
<text x="109.2" y="160.1">ANGULAR:</text>
<text x="121.3" y="165">NAME</text>
<text x="137" y="164.9">SIGNATURE</text>
<text x="154.2" y="164.9">DATE</text>
<text x="207.1" y="164.9">TITLE:</text>
<text x="107.6" y="169.1">DRAWN</text>
<text x="107.9" y="173.3">CHK'D</text>
<text x="121" y="169.1">FATHIH</text>
<text x="152.5" y="168.9">22/07/24</text>
<text x="107.4" y="177.4">APPV'D</text>
<text x="108.1" y="181.8">MFG</text>
<text x="108.5" y="186">Q.A</text>
<text x="162.6" y="185.5">MATERIAL:</text>
<text x="207" y="185.5">DWG NO.</text>
<text x="162.6" y="198.5">WEIGHT:</text>
<text x="207.1" y="198.6">SCALE:1:33.3</text>
<text x="251.5" y="198.6">SHEET 3 OF 6</text>
</g>
</svg>
